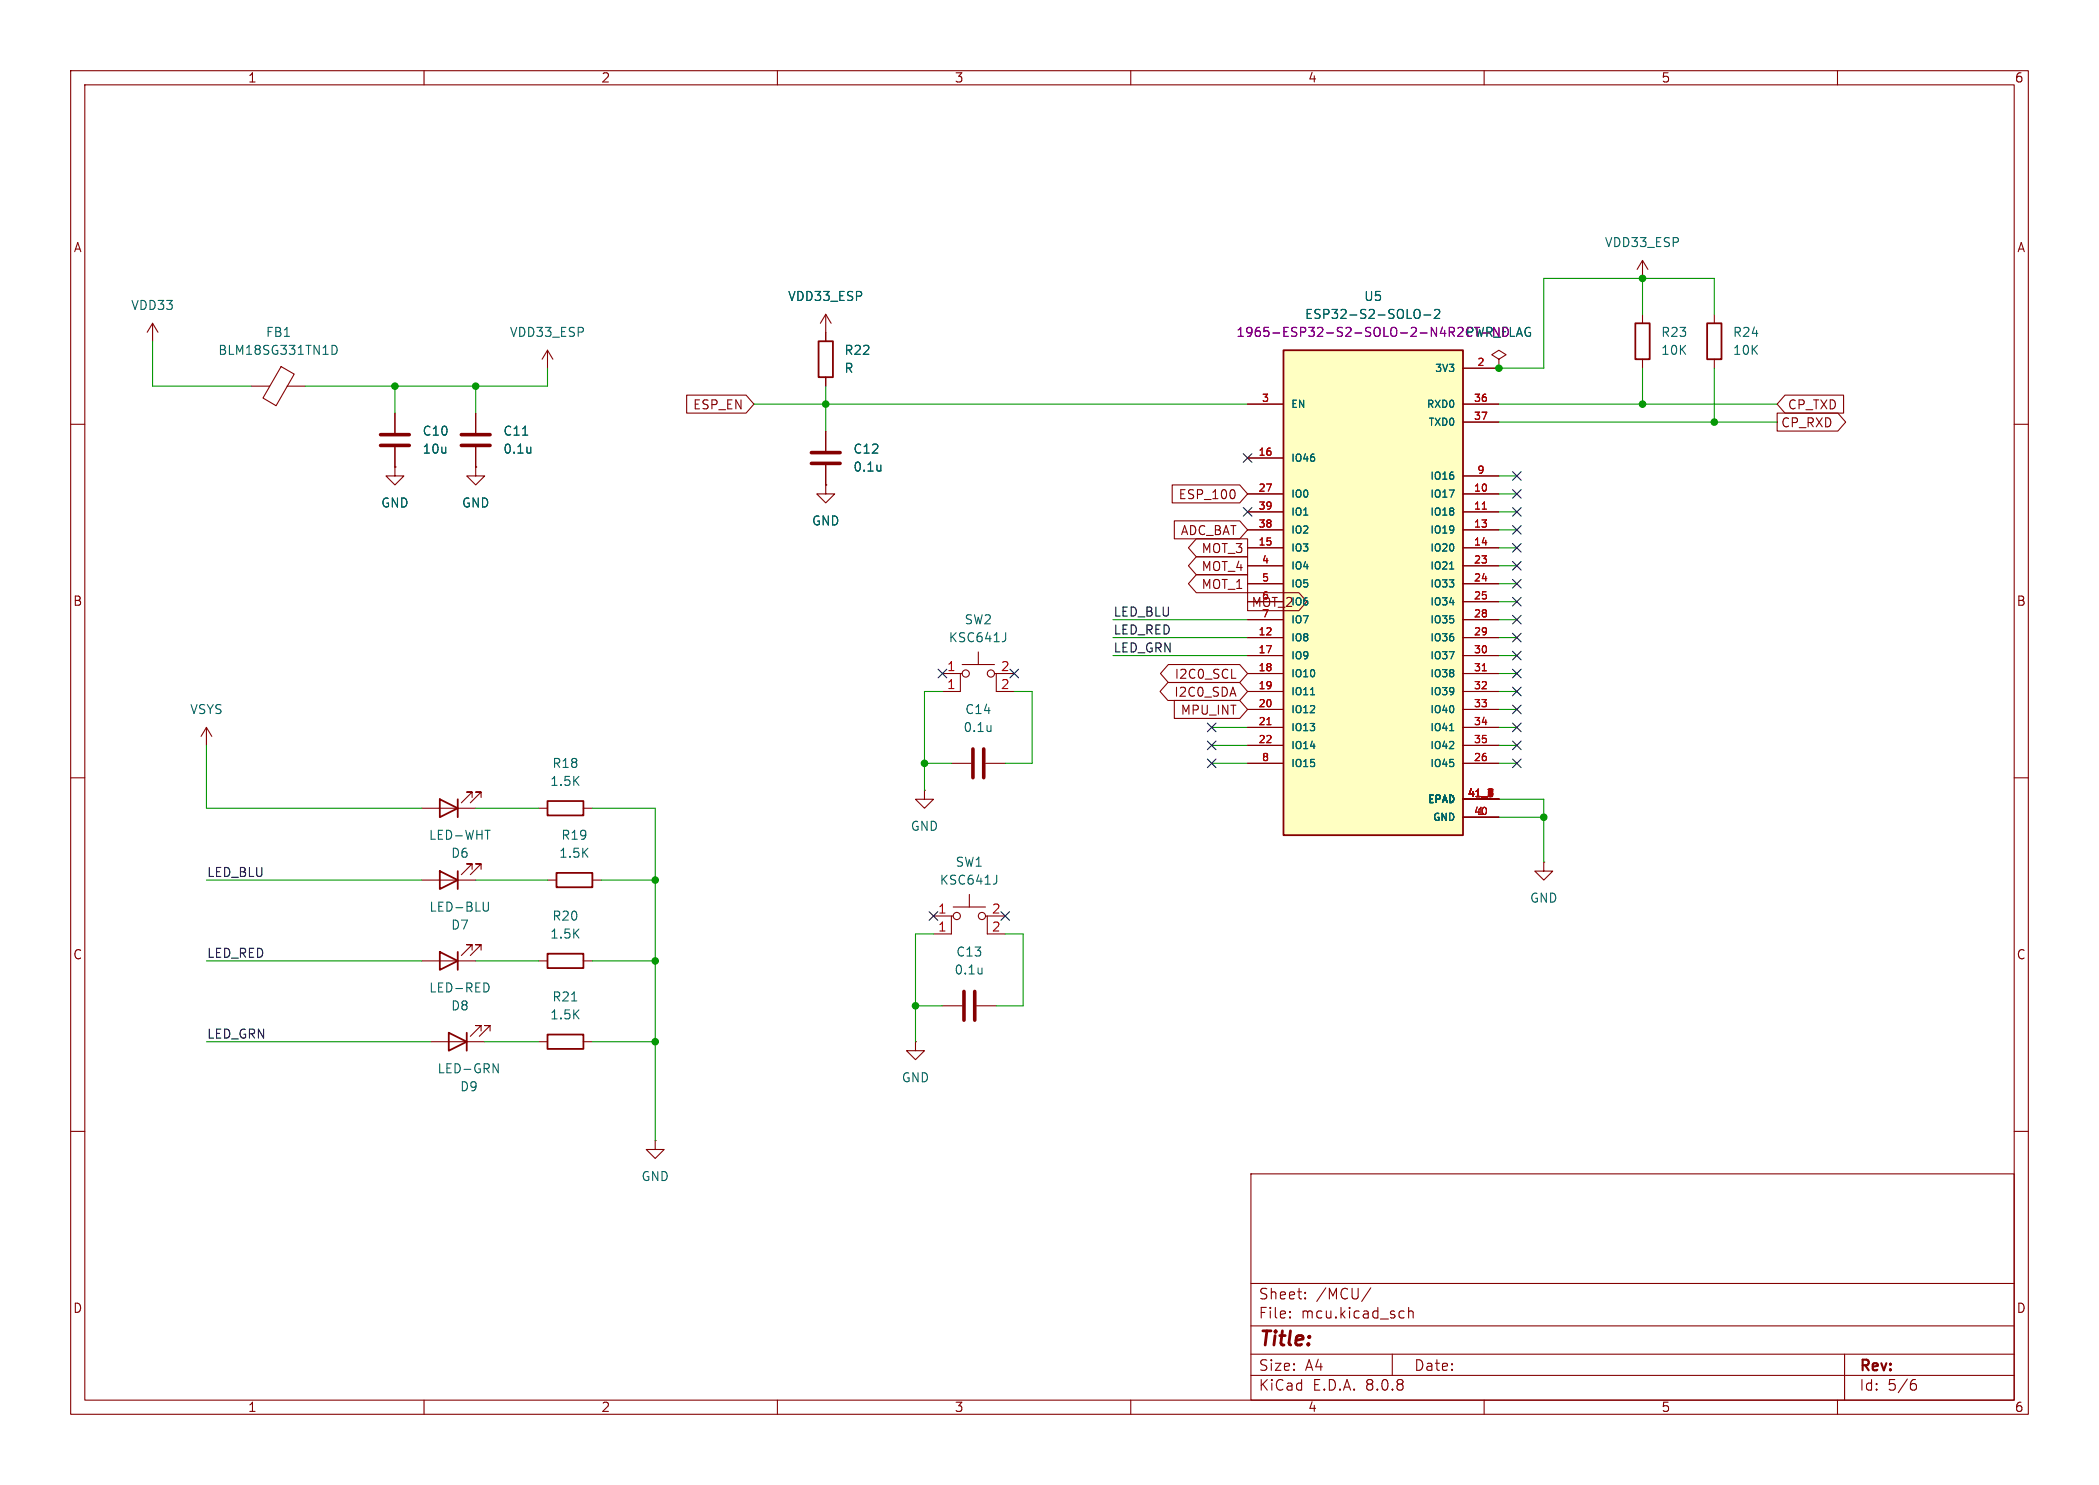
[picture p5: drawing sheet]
<svg xmlns="http://www.w3.org/2000/svg" width="297mm" height="210mm" viewBox="0 0 297 210" stroke-linecap="round" stroke-linejoin="round" font-family="sans-serif">
<g fill="none" stroke="#840000" stroke-width=".15">
<path d="M10 10h277v190h-277zM12 12h273v186h-273zM60 10v2M110 10v2M160 10v2M210 10v2M260 10v2M55.9 58.4v2.8M212.1 50.8l1-.6-1-.7-1 .7 1 .6v1.3M212.1 52.1h.1M10 60h2M55.9 66v1.3h1.2l-1.2 1.3-1.3-1.3h1.3"/>
<path d="M55.9 66h.1M55.9 63.2v2.8M67.3 66v1.3h1.3l-1.3 1.3-1.3-1.3h1.3M67.3 66h.1M285 60h2M10 110h2M285 110h2M59.7 124.5h7.6M66.8 122.9v-.7h-.8h.8l-1.5 1.5M68.1 122.9v-.7h-.8h.8l-1.6 1.5M133.3 142.2h2.8M138.2 142.2h2.8"/>
<path d="M10 160h2M177 166h108v32h-108zM285 160h2M60 198v2M110 198v2M160 198v2M177 194.5h108M177 191.5h108M177 187.5h108M177 181.5h108M182.5 186.3h.1l-.1 .1M182.5 186.3v.1"/>
<path d="M182.5 185.5v.1M182.5 185.5h.1l-.1 .1M184.7 183.6v.1M184.7 183.6h-.1l.1 .1M184.7 182.8v.1M184.7 182.8h-.1l.1 .1M194 182.1l-1.3 2M197 191.5v3M198.2 185.4l.5 .1M198.7 186.3l-.5 .1M199.3 185.5a.37 .37 0 0 1 .7 .1v.8M199.3 184.9v1.5"/>
<path d="M210 198v2M260 198v2M261 191.5v6.5M270.6 195.7h.4l.2 .3-.1 .5-.2 .1h-.3M271 195.1l-.4 .1"/>
</g>
<path d="M53.8 63h4.1M53.8 61.5h4.1M136.4 140.2v4.1M137.9 140.2v4.1" fill="none" stroke="#840000" stroke-width=".51"/>
<path d="M69.1 127.6l-.1 1.1-.1 .1h-.4M138.9 136.9v.8M138.9 137.6v.1" fill="none" stroke="#006464" stroke-width=".15"/>
<path d="M62.2 123.2l2.6 1.3-2.6 1.2zM64.8 123.2v2.5" fill="none" stroke="#840000" stroke-width=".25"/>
<path d="M181.6 49.5h25.4v68.6h-25.4z" fill="#ffffc2"/>
<g fill="none" stroke="#840000" stroke-width=".25">
<path d="M115.8 48.3h2.1v5h-2.1zM181.6 49.5h25.4v68.6h-25.4zM231.4 45.7h2v5.1h-2zM241.6 45.7h2v5.1h-2zM62.2 113l2.6 1.3-2.6 1.3zM64.8 113v2.6M77.5 113.3h5v2h-5zM62.2 134.6l2.6 1.3-2.6 1.3zM64.8 134.6v2.6M77.5 134.9h5v2h-5zM78.7 123.4h5.1v2.1h-5.1zM63.5 146.1l2.5 1.2-2.5 1.3z"/>
<path d="M66 146.1v2.5M77.5 146.3h5v2h-5z"/>
</g>
<g fill="none" stroke="#840000" stroke-width=".15">
<path d="M232.4 36.8l-.8 1.3M232.4 36.8v2.6M232.4 36.8l.8 1.3M21.6 45.7l-.8 1.3M21.6 45.7v2.6M21.6 45.7l.8 1.3M35.6 54.6h2.6M39.8 51.8l1.8 1.1-2.5 4.5-1.9-1.1zM40.6 54.6h2.6M55.9 58.4v2.8M67.3 58.4v2.8M77.5 49.5l-.8 1.3"/>
<path d="M77.5 49.5v2.6M77.5 49.5l.7 1.3M97.2 55.9h8.4l1.1 1.3-1.1 1.2h-8.4zM116.8 44.5l-.7 1.2M116.8 44.5v3.8M116.8 53.3v1.3M116.8 44.5l.8 1.2M176.5 57.2h5.1M207 52.1h5.1M207 57.2h5.1M207 59.7h5.1M212.1 52.1h.1"/>
<path d="M232.4 44.5v1.2M232.4 50.8v1.3M242.6 44.5v1.2M242.6 50.8v1.3M251.5 58.4h8.6l1.1 1.3-1.1 1.3h-8.6zM252.6 55.9h8.3v2.5h-8.3l-1.1-1.2zM55.9 66h.1M55.9 63.2v2.8M67.3 66h.1M67.3 63.2v2.8M116.8 68.6v1.3h1.3l-1.3 1.2-1.2-1.2h1.2M116.8 68.6h.1"/>
<path d="M116.8 61v2.8M116.8 65.8v2.8M165.9 68.6h9.5l1.1 1.3-1.1 1.2h-9.5zM166.2 73.7h9.2l1.1 1.2-1.1 1.3h-9.2zM169.3 78.7h7.2v2.6h-7.2l-1.1-1.3zM169.3 76.2h7.2v2.5h-7.2l-1.1-1.2zM174.6 69.4l.2 .3-.2 .7M176.5 69.9h5.1M176.5 72.4h5.1M176.5 74.9h5.1M176.5 77.5h5.1M176.5 64.8h5.1"/>
<path d="M207 69.9h5.1M207 72.4h5.1M207 74.9h5.1M207 77.5h5.1M207 67.3h5.1M133.3 95.3h2.6M136.1 95.3h-.2v2.5h-2.6M136.1 94h4.6M138.4 92.2v1.8M140.7 95.3h.3v2.5h2.5M141 95.3h2.5M165.3 96.5h10.1l1.1 1.3-1.1 1.3h-10.1l-1.2-1.3z"/>
<path d="M165.3 94h10.1l1.1 1.3-1.1 1.2h-10.1l-1.1-1.2zM166.2 99.1h9.2l1.1 1.2-1.1 1.3h-9.2zM169.3 81.3h7.2v2.5h-7.2l-1.1-1.2zM174.3 95.9h.6M176.5 83.8h7.3l1.1 1.3-1.1 1.3h-7.3zM176.5 90.2h5.1M176.5 92.7h5.1M176.5 95.3h5.1M176.5 97.8h5.1M176.5 80h5.1M176.5 82.6h5.1M176.5 85.1h5.1"/>
<path d="M176.5 87.6h5.1M207 90.2h5.1M207 92.7h5.1M207 95.3h5.1M207 97.8h5.1M207 80h5.1M207 82.6h5.1M207 85.1h5.1M207 87.6h5.1M29.2 102.9l-.8 1.2M29.2 102.9v2.5M29.2 102.9l.8 1.2"/>
<path d="M59.7 114.3h7.6M66.8 112.8v-.8h-.8h.8l-1.5 1.5M68.1 112.8v-.8h-.8h.8l-1.6 1.5M76.2 114.3h1.3M82.5 114.3h1.3M130.8 111.8v1.2h1.3l-1.3 1.3-1.3-1.3h1.3M130.8 111.8h.1M134.6 108h2.8M139.4 108h2.8M176.5 100.3h5.1M176.5 102.9h5.1M176.5 105.4h5.1"/>
<path d="M176.5 108h5.1M207 115.6h5.1M207 100.3h5.1M207 102.9h5.1M207 105.4h5.1M207 108h5.1M207 113h5.1M59.7 135.9h7.6M66.8 134.4v-.8h-.8h.8l-1.5 1.5M68.1 134.4v-.8h-.8h.8l-1.6 1.5M76.2 135.9h1.3M77.5 124.5h1.2"/>
<path d="M82.5 135.9h1.3M83.8 124.5h1.3M132.1 129.5h2.5M134.9 129.5h-.3v2.6h-2.5M134.9 128.3h4.5M137.2 126.5v1.8M139.4 129.5h.3v2.6h2.5M139.7 129.5h2.5M218.4 121.9v1.3h1.3l-1.3 1.3-1.2-1.3h1.2M218.4 121.9h.1M61 147.3h7.6M68.1 145.8v-.8h-.8h.8l-1.6 1.6"/>
<path d="M69.3 145.8v-.8h-.7h.7l-1.5 1.6M76.2 147.3h1.3M82.5 147.3h1.3M129.5 147.3v1.3h1.3l-1.3 1.3-1.2-1.3h1.2M129.5 147.3h.1M92.7 161.3v1.3h1.3l-1.3 1.2-1.3-1.2h1.3M92.7 161.3h.1"/>
<circle cx="136.7" cy="95.3" r=".51"/>
<circle cx="140.2" cy="95.3" r=".51"/>
<circle cx="135.4" cy="129.5" r=".51"/>
<circle cx="138.9" cy="129.5" r=".51"/>
</g>
<path d="M209.7 72h.6M209.7 94.9h.6M179.3 102.5h.5M210.6 112.6h.6M210.6 111.6h.6l-.4 1M210.6 112.3h.6M211.1 111.7v.8M211.1 112.1v.3M211.2 111.9l-.1 .2M211.2 111.6l-.3 .4M211.2 111.9l-.1 .1M211.2 112.1v.2" fill="none" stroke="#a90000" stroke-width=".15"/>
<g fill="none" stroke="#006464" stroke-width=".15">
<path d="M47 48.8a.64 .64 0 0 1 .7 .7 .64 .64 0 0 1-.7 .6M200.4 43.8a.43 .43 0 0 1 .5 .4v.4a.43 .43 0 0 1-.5 .4M201.5 44.5h.9M203 43.9l.2-.1h.3l.2 .1v.2v.2l-.8 .7h.8M74 61.5h.7M75.1 63.2v.9M75.1 64h-.1M124.6 65.8v.8M124.6 66.5v.1M142.3 89.5v.9l-.2 .3h-.2M185.4 98.3h.6M205.1 80.5h.6"/>
<path d="M68.6 117.4h.8M140.2 102.6v.8M140.2 103.3v.1M205.1 103.3h.6M68.8 139a.68 .68 0 0 1 .4 .6 .68 .68 0 0 1-.4 .7M141 123.8v.9l-.2 .3h-.1M69.8 150.4l.7 1.3v-1.3M80.9 141.5h.7"/>
</g>
<path d="M206.9 46.4l-.4-.1-.2 .1M206.9 46.8l-.7 .8h.8" fill="none" stroke="#840084" stroke-width=".15"/>
<path d="M65.3 63h4M65.3 61.5h4M114.8 65.5h4.1M114.8 64h4.1M137.7 105.9v4.1M139.2 105.9v4.1" fill="none" stroke="#840000" stroke-width=".51"/>
<g fill="none" stroke="#009600" stroke-width=".15">
<path d="M232.4 39.4v5.1M21.6 48.3v6.3h14M55.9 54.6v3.8M67.3 54.6v3.8M77.5 52.1v2.5h-34.3M106.7 57.2h69.8M116.8 54.6v6.4M212.1 57.2h39.4M212.1 59.7h39.4M232.4 52.1v5.1M242.6 44.5v-5.1h-24.2v12.7h-6.3M242.6 52.1v7.6"/>
<path d="M212.1 74.9h2.5M212.1 69.9h2.5M212.1 72.4h2.5M212.1 77.5h2.5M212.1 67.3h2.5M133.3 97.8h-2.5v14M143.5 97.8h2.5v10.2h-3.8M157.5 92.7h19M157.5 87.6h19M157.5 90.2h19M212.1 85.1h2.5M212.1 80h2.5"/>
<path d="M212.1 97.8h2.5M212.1 95.3h2.5M212.1 92.7h2.5M212.1 87.6h2.5M212.1 90.2h2.5M212.1 82.6h2.5M29.2 105.4v8.9h30.5M67.3 114.3h8.9M83.8 114.3h8.9v47M130.8 108h3.8M171.4 102.9h5.1M171.4 105.4h5.1"/>
<path d="M171.4 108h5.1M212.1 102.9h2.5M212.1 100.3h2.5M212.1 105.4h2.5M212.1 108h2.5M212.1 113h6.3v8.9M212.1 115.6h6.3M29.2 135.9h30.5M29.2 124.5h30.5M67.3 135.9h8.9M67.3 124.5h10.2M83.8 135.9h8.9"/>
<path d="M85.1 124.5h7.6M132.1 132.1h-2.6v15.2M142.2 132.1h2.6v10.1h-3.8M29.2 147.3h31.8M68.6 147.3h7.6M83.8 147.3h8.9M129.5 142.2h3.8"/>
</g>
<g fill="none" stroke="#000084" stroke-width=".15">
<path d="M175.9 71.8l1.2 1.2M175.9 64.2l1.2 1.2M177.1 71.8l-1.2 1.2M177.1 64.2l-1.2 1.2M214 79.4l1.2 1.2M214 76.9l1.2 1.2M214 71.8l1.2 1.2M214 66.7l1.2 1.2M214 74.3l1.2 1.2M214 69.2l1.2 1.3M215.2 79.4l-1.2 1.2M215.2 76.9l-1.2 1.2"/>
<path d="M215.2 71.8l-1.2 1.2M215.2 66.7l-1.2 1.2M215.2 74.3l-1.2 1.2M215.2 69.2l-1.2 1.3M132.7 94.6l1.3 1.3M134 94.6l-1.3 1.3M142.9 94.6l1.2 1.3M144.1 94.6l-1.2 1.3M214 81.9l1.2 1.3M214 84.5l1.2 1.2M214 89.6l1.2 1.2M214 87l1.2 1.2"/>
<path d="M214 92.1l1.2 1.2M214 97.2l1.2 1.2M214 94.6l1.2 1.3M214 99.7l1.2 1.2M215.2 81.9l-1.2 1.3M215.2 84.5l-1.2 1.2M215.2 89.6l-1.2 1.2M215.2 87l-1.2 1.2M215.2 92.1l-1.2 1.2M215.2 97.2l-1.2 1.2M215.2 94.6l-1.2 1.3M215.2 99.7l-1.2 1.2"/>
<path d="M170.8 102.3l1.3 1.2M170.8 107.3l1.3 1.3M170.8 104.8l1.3 1.2M172.1 102.3l-1.3 1.2M172.1 107.3l-1.3 1.3M172.1 104.8l-1.3 1.2M214 107.3l1.2 1.3M214 102.3l1.2 1.2M214 104.8l1.2 1.2M215.2 107.3l-1.2 1.3M215.2 102.3l-1.2 1.2M215.2 104.8l-1.2 1.2"/>
<path d="M131.5 128.9l1.2 1.2M132.7 128.9l-1.2 1.2M141.6 128.9l1.2 1.2M142.8 128.9l-1.2 1.2"/>
</g>
<g fill="#009600" stroke="#009600" stroke-width=".15">
<circle cx="218.4" cy="115.6" r=".46"/>
<circle cx="130.8" cy="108" r=".46"/>
<circle cx="129.5" cy="142.2" r=".46"/>
<circle cx="116.8" cy="57.2" r=".46"/>
<circle cx="232.4" cy="39.4" r=".46"/>
<circle cx="212.1" cy="52.1" r=".46"/>
<circle cx="232.4" cy="57.2" r=".46"/>
<circle cx="242.6" cy="59.7" r=".46"/>
<circle cx="92.7" cy="124.5" r=".46"/>
<circle cx="92.7" cy="147.3" r=".46"/>
<circle cx="92.7" cy="135.9" r=".46"/>
<circle cx="55.9" cy="54.6" r=".46"/>
<circle cx="67.3" cy="54.6" r=".46"/>
</g>
<text font-size="2.8" fill="#840000" x="178" y="190.9">Title:</text>
<g font-size="2.1" fill="#840000">
<text x="178" y="184">Sheet:</text>
<text x="186.2" y="184">/MCU/</text>
<text x="178" y="186.7">File:</text>
<text x="184.1" y="186.7">mcu.kicad_sch</text>
<text x="178" y="196.9">KiCad</text>
<text x="178" y="194.1">Size:</text>
<text x="184.7" y="194.1">A4</text>
<text x="185.7" y="196.9">E.D.A.</text>
<text x="193.3" y="196.9">8.0.8</text>
<text x="200" y="194.1">Date:</text>
<text x="263" y="194.3">Rev:</text>
<text x="263" y="196.9">Id:</text>
<text x="267.1" y="196.9">5/6</text>
</g>
<g font-size="1.8" fill="#840000">
<text x="35" y="11.9">1</text>
<text x="85" y="11.9">2</text>
<text x="135" y="11.9">3</text>
<text x="185" y="11.9">4</text>
<text x="235" y="11.9">5</text>
<text x="285" y="11.9">6</text>
<text x="10.3" y="35.9">A</text>
<text x="285.3" y="35.9">A</text>
<text x="98" y="58.1">ESP_EN</text>
<text x="252.9" y="58.1">CP_TXD</text>
<text x="251.9" y="60.6">CP_RXD</text>
<text x="166.7" y="70.8">ESP_100</text>
<text x="167" y="75.9">ADC_BAT</text>
<text x="169.9" y="83.5">MOT_1</text>
<text x="169.9" y="81">MOT_4</text>
<text x="169.9" y="78.4">MOT_3</text>
<text x="10.3" y="85.9">B</text>
<text x="177" y="86">MOT_2</text>
<text x="285.3" y="85.9">B</text>
<text x="166.1" y="98.7">I2C0_SDA</text>
<text x="166.1" y="96.2">I2C0_SCL</text>
<text x="167" y="101.3">MPU_INT</text>
<text x="10.3" y="135.9">C</text>
<text x="285.3" y="135.9">C</text>
<text x="10.3" y="185.9">D</text>
<text x="285.3" y="185.9">D</text>
<text x="35" y="199.9">1</text>
<text x="85" y="199.9">2</text>
<text x="135" y="199.9">3</text>
<text x="185" y="199.9">4</text>
<text x="235" y="199.9">5</text>
<text x="285" y="199.9">6</text>
</g>
<g font-size="1.8" fill="#006464">
<text x="227" y="35.2">VDD33_ESP</text>
<text x="18.5" y="44">VDD33</text>
<text x="37.5" y="47.9">FB1</text>
<text x="72" y="47.9">VDD33_ESP</text>
<text x="111.4" y="42.8">VDD33_ESP</text>
<text x="184.6" y="45.3">ESP32-S2-SOLO-2</text>
<text x="192.9" y="42.8">U5</text>
<text x="235" y="47.9">R23</text>
<text x="245.1" y="47.9">R24</text>
<text x="30.8" y="50.4">BLM18SG331TN1D</text>
<text x="119.4" y="50.4">R22</text>
<text x="119.4" y="52.9">R</text>
<text x="235" y="50.4">10K</text>
<text x="245.1" y="50.4">10K</text>
<text x="59.7" y="61.8">C10</text>
<text x="59.7" y="64.4">10u</text>
<text x="71.1" y="61.8">C11</text>
<text x="71.1" y="64.4">0.1u</text>
<text x="120.7" y="64.4">C12</text>
<text x="53.8" y="72">GND</text>
<text x="65.3" y="72">GND</text>
<text x="120.7" y="66.9">0.1u</text>
<text x="114.8" y="74.5">GND</text>
<text x="136.4" y="88.5">SW2</text>
<text x="134.2" y="91">KSC641J</text>
<text x="26.8" y="101.2">VSYS</text>
<text x="136.5" y="101.2">C14</text>
<text x="136.2" y="103.7">0.1u</text>
<text x="77.8" y="111.4">1.5K</text>
<text x="78.1" y="108.8">R18</text>
<text x="60.6" y="119">LED-WHT</text>
<text x="79.3" y="119">R19</text>
<text x="128.8" y="117.7">GND</text>
<text x="63.7" y="121.5">D6</text>
<text x="79" y="121.5">1.5K</text>
<text x="132.9" y="125.3">KSC641J</text>
<text x="135.1" y="122.8">SW1</text>
<text x="60.7" y="129.1">LED-BLU</text>
<text x="63.7" y="131.7">D7</text>
<text x="78.1" y="130.4">R20</text>
<text x="216.4" y="127.9">GND</text>
<text x="77.8" y="132.9">1.5K</text>
<text x="135.2" y="135.5">C13</text>
<text x="60.6" y="140.6">LED-RED</text>
<text x="63.7" y="143.1">D8</text>
<text x="78.1" y="141.8">R21</text>
<text x="135" y="138">0.1u</text>
<text x="77.8" y="144.4">1.5K</text>
<text x="61.8" y="152">LED-GRN</text>
<text x="65" y="154.5">D9</text>
<text x="127.5" y="153.3">GND</text>
<text x="90.7" y="167.2">GND</text>
</g>
<g font-size="1.8" fill="#840084">
<text x="174.9" y="47.9">1965-ESP32-S2-SOLO-2-N4R2CT-ND</text>
<text x="207.3" y="47.9">PWR_FLAG</text>
</g>
<g font-size="1.8" fill="#0f0f0f">
<text x="157.5" y="89.8">LED_RED</text>
<text x="157.5" y="87.3">LED_BLU</text>
<text x="157.5" y="92.4">LED_GRN</text>
<text x="29.2" y="124.1">LED_BLU</text>
<text x="29.2" y="135.5">LED_RED</text>
<text x="29.2" y="147">LED_GRN</text>
</g>
<g font-size="1.8" fill="#a90000">
<text x="133.9" y="95">1</text>
<text x="141.5" y="95">2</text>
<text x="133.9" y="97.5">1</text>
<text x="141.5" y="97.5">2</text>
<text x="132.6" y="129.3">1</text>
<text x="132.6" y="131.8">1</text>
<text x="140.3" y="129.3">2</text>
<text x="140.3" y="131.8">2</text>
</g>
<g font-size="1.4" fill="#006464">
<text x="202.9" y="52.8">3V3</text>
<text x="182.6" y="57.9">EN</text>
<text x="201.8" y="57.9">RXD0</text>
<text x="182.6" y="65.5">IO46</text>
<text x="202" y="60.4">TXD0</text>
<text x="182.6" y="70.6">IO0</text>
<text x="202.3" y="70.6">IO17</text>
<text x="202.3" y="68">IO16</text>
<text x="182.6" y="75.7">IO2</text>
<text x="182.6" y="73.1">IO1</text>
<text x="202.3" y="73.1">IO18</text>
<text x="202.3" y="75.7">IO19</text>
<text x="182.6" y="78.2">IO3</text>
<text x="182.6" y="80.7">IO4</text>
<text x="182.6" y="83.3">IO5</text>
<text x="202.3" y="78.2">IO20</text>
<text x="202.3" y="80.7">IO21</text>
<text x="202.3" y="83.3">IO33</text>
<text x="182.6" y="85.8">IO6</text>
<text x="182.6" y="88.4">IO7</text>
<text x="202.3" y="85.8">IO34</text>
<text x="202.3" y="88.4">IO35</text>
<text x="182.6" y="90.9">IO8</text>
<text x="182.6" y="93.4">IO9</text>
<text x="182.6" y="96">IO10</text>
<text x="202.3" y="90.9">IO36</text>
<text x="202.3" y="93.4">IO37</text>
<text x="202.3" y="96">IO38</text>
<text x="182.6" y="98.5">IO11</text>
<text x="182.6" y="101.1">IO12</text>
<text x="202.3" y="98.5">IO39</text>
<text x="202.3" y="101.1">IO40</text>
<text x="182.6" y="103.6">IO13</text>
<text x="182.6" y="106.1">IO14</text>
<text x="202.3" y="103.6">IO41</text>
<text x="202.3" y="106.1">IO42</text>
<text x="182.6" y="108.7">IO15</text>
<text x="201.9" y="113.8">EPAD</text>
<text x="202.3" y="108.7">IO45</text>
<text x="202.6" y="116.3">GND</text>
</g>
<g font-size="1.4" fill="#a90000">
<text x="208.9" y="51.8">2</text>
<text x="178.5" y="56.9">3</text>
<text x="208.5" y="56.9">36</text>
<text x="208.5" y="59.4">37</text>
<text x="178" y="64.5">16</text>
<text x="178" y="69.6">27</text>
<text x="208.5" y="69.6">10</text>
<text x="208.9" y="67.1">9</text>
<text x="178" y="77.2">15</text>
<text x="178" y="74.7">38</text>
<text x="178" y="72.1">39</text>
<text x="208.5" y="72.1">11</text>
<text x="208.5" y="74.7">13</text>
<text x="208.5" y="77.2">14</text>
<text x="178.5" y="79.8">4</text>
<text x="178.5" y="82.3">5</text>
<text x="208.5" y="79.8">23</text>
<text x="208.5" y="82.3">24</text>
<text x="178" y="89.9">12</text>
<text x="178.5" y="84.8">6</text>
<text x="178.5" y="87.4">7</text>
<text x="208.5" y="84.8">25</text>
<text x="208.5" y="87.4">28</text>
<text x="208.5" y="89.9">29</text>
<text x="178" y="92.5">17</text>
<text x="178" y="95">18</text>
<text x="208.5" y="92.5">30</text>
<text x="208.5" y="95">31</text>
<text x="178" y="97.5">19</text>
<text x="178" y="100.1">20</text>
<text x="208.5" y="97.5">32</text>
<text x="208.5" y="100.1">33</text>
<text x="178" y="102.6">21</text>
<text x="178" y="105.2">22</text>
<text x="178.5" y="107.7">8</text>
<text x="208.5" y="107.7">26</text>
<text x="208.5" y="102.6">34</text>
<text x="208.5" y="105.2">35</text>
<text x="207.6" y="112.8">41_1</text>
<text x="209.9" y="112.8">7</text>
<text x="208.5" y="115.3">40</text>
<text x="208.9" y="115.3">1</text>
</g>
</svg>
